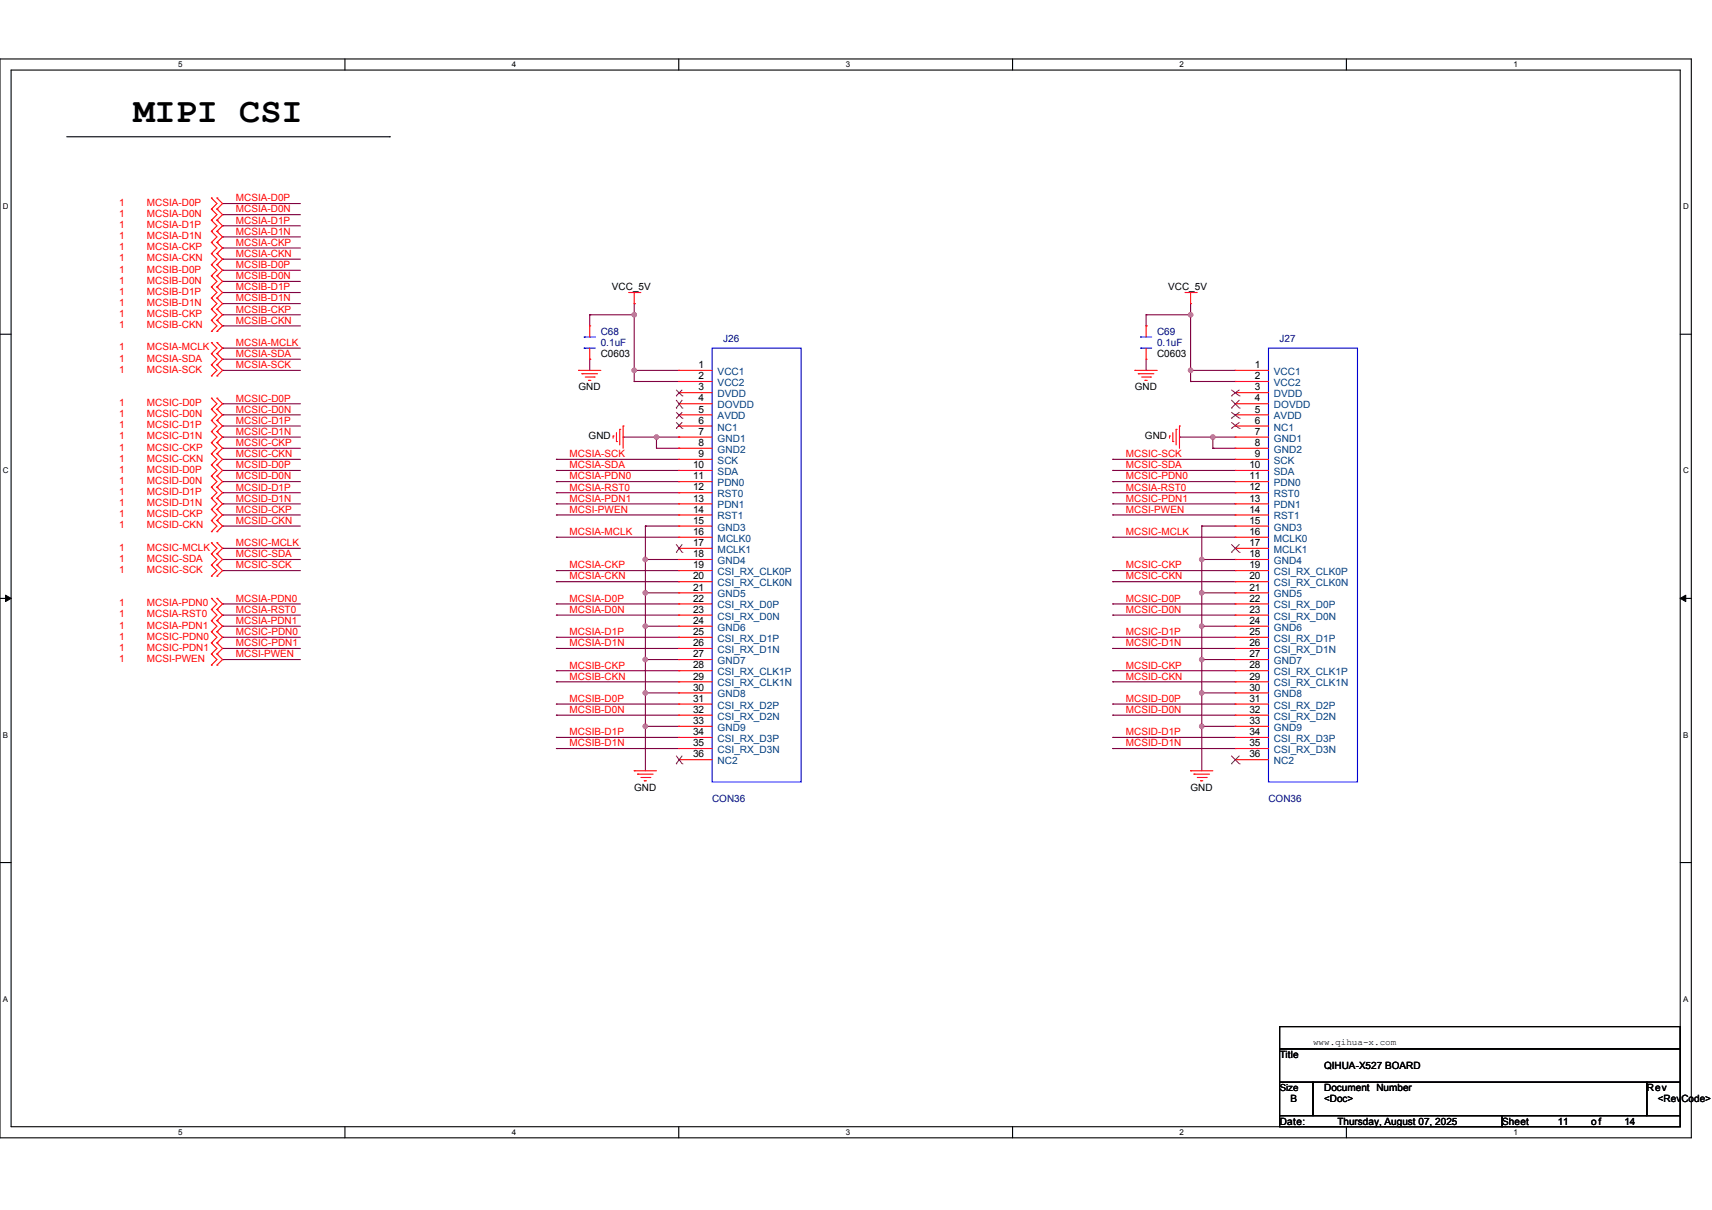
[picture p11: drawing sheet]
<svg xmlns="http://www.w3.org/2000/svg" width="297mm" height="210mm" viewBox="0 0 297 210" stroke-linecap="round" stroke-linejoin="round" font-family="sans-serif">
<path d="M0 10.2h293.4v187.3h-293.4zM1.9 12.2h289.6v183.3h-289.6z" fill="none" stroke="#000" stroke-width=".19"/>
<g fill="#fff">
<path d="M30.9 10.4h.7v1.6h-.7z"/>
<path d="M30.9 195.7h.7v1.6h-.7z"/>
</g>
<path d="M59.8 10.2v2M59.8 195.5v2" fill="none" stroke="#000" stroke-width=".19"/>
<g fill="#fff">
<path d="M88.8 10.4h.8v1.6h-.8z"/>
<path d="M88.8 195.7h.8v1.6h-.8z"/>
</g>
<path d="M117.8 10.2v2M117.8 195.5v2" fill="none" stroke="#000" stroke-width=".19"/>
<g fill="#fff">
<path d="M146.7 10.4h.8v1.6h-.8z"/>
<path d="M146.7 195.7h.8v1.6h-.8z"/>
</g>
<path d="M175.7 10.2v2M175.7 195.5v2" fill="none" stroke="#000" stroke-width=".19"/>
<g fill="#fff">
<path d="M204.6 10.4h.8v1.6h-.8z"/>
<path d="M204.6 195.7h.8v1.6h-.8z"/>
</g>
<path d="M233.6 10.2v2M233.6 195.5v2" fill="none" stroke="#000" stroke-width=".19"/>
<g fill="#fff">
<path d="M262.5 10.4h.8v1.6h-.8z"/>
<path d="M262.5 195.7h.8v1.6h-.8z"/>
<path d="M.5 35.1h1v1.5h-1z"/>
<path d="M292 35.1h1v1.5h-1z"/>
<path d="M.5 80.9h1v1.6h-1z"/>
<path d="M292 80.9h1v1.6h-1z"/>
</g>
<path d="M0 58h1.9M291.5 58h1.9" fill="none" stroke="#000" stroke-width=".19"/>
<g fill="#fff">
<path d="M.5 126.8h.9v1.5h-.9z"/>
<path d="M292 126.8h.9v1.5h-.9z"/>
</g>
<path d="M0 103.9h1.9M291.5 103.9h1.9" fill="none" stroke="#000" stroke-width=".19"/>
<path d="M1 103.3l.9 .6-.9 .5zM291.5 103.9l.9-.6v1.1z" fill="#000" stroke="#000" stroke-width=".17"/>
<g fill="#fff">
<path d="M.5 172.6h.9v1.6h-.9z"/>
<path d="M292 172.6h.9v1.6h-.9z"/>
</g>
<path d="M11.6 23.7h56M67.6 23.7h.1M0 149.7h1.9M291.5 149.7h1.9M222 178.2h69.5v3.8h-69.5zM222 182h69.5v5.8h-69.5zM222 187.8h5.8v5.8h-5.8zM222 193.6h38.6v1.9h-38.6zM227.8 187.8h57.9v5.8h-57.9zM260.6 193.6h30.9v1.9h-30.9zM285.7 187.8h5.8v5.8h-5.8z" fill="none" stroke="#000" stroke-width=".19"/>
<g fill="none" stroke="#800040" stroke-width=".19">
<path d="M38.6 35.3h.1M38.6 37.3h.1M38.6 39.2h.1M38.6 35.3h13.5M38.6 37.3h13.5M38.6 39.2h13.5M38.6 41.1h.1M38.6 45h.1M38.6 48.8h.1M38.6 52.7h.1M38.6 56.6h.1M38.6 43h.1"/>
<path d="M38.6 46.9h.1M38.6 50.8h.1M38.6 54.6h.1M38.6 54.6h13.5M38.6 41.1h13.5M38.6 45h13.5M38.6 48.8h13.5M38.6 52.7h13.5M38.6 56.6h13.5M38.6 43h13.5M38.6 46.9h13.5M38.6 50.8h13.5"/>
<path d="M102.3 54.6h.1M102.3 54.6v2M102.3 54.6h7.7M110 52.7h.1M110 54.6h.1M110 52.7v13.5M198.8 54.6h.1M198.8 56.6h.1M198.8 54.6h7.7M198.8 54.6v2M206.5 54.6h.1M206.5 52.7v13.5"/>
<path d="M38.6 72h.1M38.6 75.9h.1M38.6 79.7h.1M38.6 70.1h.1M38.6 73.9h.1M38.6 77.8h.1M38.6 60.4h.1M38.6 62.3h.1M38.6 64.3h.1M38.6 64.3h13.5M38.6 77.8h13.5M38.6 75.9h13.5"/>
<path d="M38.6 79.7h13.5M38.6 72h13.5M38.6 70.1h13.5M38.6 73.9h13.5M38.6 60.4h13.5M38.6 62.3h13.5M96.5 79.7h.1M96.5 79.7h21.3M102.3 62.3h.1M102.3 62.3v2M108.1 75.9h.1M108.1 75.9h9.7"/>
<path d="M110 66.2h.1M110 64.3h.1M110 66.2h7.8M110 64.3h7.8M113.9 75.9h.1M113.9 75.9v1.9h3.9M117.8 77.8h.1M117.8 75.9h.1M193 79.7h.1M193 79.7h21.3M198.8 64.3h.1M198.8 62.3v2"/>
<path d="M204.6 75.9h.1M204.6 75.9h9.7M206.5 66.2h.1M206.5 64.3h.1M206.5 66.2h7.8M206.5 64.3h7.8M210.4 77.8h.1M210.4 75.9h.1M210.4 77.8h3.9M210.4 75.9v1.9M38.6 83.6h.1M38.6 81.7h.1"/>
<path d="M38.6 87.4h.1M38.6 91.3h.1M38.6 85.5h.1M38.6 89.4h.1M38.6 95.2h.1M38.6 97.1h.1M38.6 99h.1M38.6 81.7h13.5M38.6 83.6h13.5M38.6 85.5h13.5M38.6 87.4h13.5M38.6 89.4h13.5"/>
<path d="M38.6 99h13.5M38.6 97.1h13.5M38.6 91.3h13.5M38.6 95.2h13.5M96.5 81.7h.1M96.5 83.6h.1M96.5 85.5h.1M96.5 87.4h.1M96.5 89.4h.1M96.5 93.2h.1M96.5 99h.1M96.5 81.7h21.3"/>
<path d="M96.5 83.6h21.3M96.5 85.5h21.3M96.5 87.4h21.3M96.5 89.4h21.3M96.5 93.2h21.3M96.5 99h21.3M112 97.1h.1M112 91.3h.1M112 91.3v42.5M112 97.1h5.8M112 91.3h5.8M193 81.7h.1"/>
<path d="M193 83.6h.1M193 85.5h.1M193 87.4h.1M193 89.4h.1M193 93.2h.1M193 99h.1M193 81.7h21.3M193 83.6h21.3M193 85.5h21.3M193 87.4h21.3M193 89.4h21.3M193 93.2h21.3"/>
<path d="M193 99h21.3M208.5 97.1h.1M208.5 91.3h.1M208.5 97.1h5.8M208.5 91.3h5.8M208.5 91.3v42.5M38.6 104.8h.1M38.6 106.8h.1M38.6 108.7h.1M38.6 110.6h.1M38.6 112.5h.1M38.6 114.5h.1"/>
<path d="M38.6 106.8h13.5M38.6 104.8h13.5M38.6 110.6h13.5M38.6 112.5h13.5M38.6 114.5h13.5M38.6 108.7h13.5M96.5 106.8h.1M96.5 104.8h.1M96.5 101h.1M96.5 110.6h.1M96.5 112.5h.1M96.5 116.4h.1"/>
<path d="M96.5 118.3h.1M96.5 106.8h21.3M96.5 104.8h21.3M96.5 101h21.3M96.5 110.6h21.3M96.5 112.5h21.3M96.5 116.4h21.3M96.5 118.3h21.3M112 102.9h.1M112 114.5h.1M112 108.7h.1M112 102.9h5.8"/>
<path d="M112 114.5h5.8M112 108.7h5.8M193 106.8h.1M193 104.8h.1M193 101h.1M193 110.6h.1M193 112.5h.1M193 116.4h.1M193 118.3h.1M193 106.8h21.3M193 104.8h21.3M193 101h21.3"/>
<path d="M193 110.6h21.3M193 112.5h21.3M193 116.4h21.3M193 118.3h21.3M208.5 102.9h.1M208.5 114.5h.1M208.5 108.7h.1M208.5 102.9h5.8M208.5 114.5h5.8M208.5 108.7h5.8M96.5 128h.1M96.5 129.9h.1"/>
<path d="M96.5 124.1h.1M96.5 122.2h.1M96.5 128h21.3M96.5 129.9h21.3M96.5 124.1h21.3M96.5 122.2h21.3M112 126.1h.1M112 120.3h.1M112 126.1h5.8M112 120.3h5.8M193 128h.1M193 129.9h.1"/>
<path d="M193 124.1h.1M193 122.2h.1M193 128h21.3M193 129.9h21.3M193 124.1h21.3M193 122.2h21.3M208.5 126.1h.1M208.5 120.3h.1M208.5 126.1h5.8M208.5 120.3h5.8"/>
</g>
<g fill="#f0f" stroke="#f0f" stroke-width=".19">
<circle cx="110" cy="64.3" r=".38"/>
<circle cx="110" cy="54.6" r=".38"/>
<circle cx="113.9" cy="75.9" r=".38"/>
<circle cx="112" cy="108.7" r=".38"/>
<circle cx="112" cy="102.9" r=".38"/>
<circle cx="112" cy="126" r=".38"/>
<circle cx="112" cy="120.3" r=".38"/>
<circle cx="112" cy="114.5" r=".38"/>
<circle cx="112" cy="97.1" r=".38"/>
<circle cx="206.5" cy="64.3" r=".38"/>
<circle cx="206.5" cy="54.6" r=".38"/>
<circle cx="210.4" cy="75.9" r=".38"/>
<circle cx="208.5" cy="108.7" r=".38"/>
<circle cx="208.5" cy="102.9" r=".38"/>
<circle cx="208.5" cy="126" r=".38"/>
<circle cx="208.5" cy="120.3" r=".38"/>
<circle cx="208.5" cy="114.5" r=".38"/>
<circle cx="208.5" cy="97.1" r=".38"/>
</g>
<g fill="none" stroke="#f00" stroke-width=".19">
<path d="M36.7 34.4h.1M36.7 36.3h.1M36.7 38.2h.1M36.7 34.4l.9 .9-.9 1M36.7 36.3l.9 1-.9 .9M36.7 38.2l.9 1-.9 1M37.6 36.3h.1M37.6 34.4h.1M37.6 38.2h.1M37.6 34.4l1 .9-1 1M37.6 36.3l1 1-1 .9M37.6 38.2l1 1-1 1"/>
<path d="M36.7 40.2h.1M36.7 42.1h.1M36.7 44h.1M36.7 45.9h.1M36.7 47.9h.1M36.7 49.8h.1M36.7 51.7h.1M36.7 53.7h.1M36.7 55.6h.1M36.7 57.5h.1M36.7 59.5h.1M36.7 40.2l.9 .9-.9 1"/>
<path d="M36.7 44l.9 1-.9 .9M36.7 47.9l.9 .9-.9 1M36.7 51.7l.9 1-.9 1M36.7 55.6l.9 1-.9 .9M36.7 42.1l.9 .9-.9 1M36.7 45.9l.9 1-.9 1M36.7 49.8l.9 1-.9 .9M36.7 53.7l.9 .9-.9 1M36.7 59.5l.9 .9-.9 1M37.6 42.1h.1M37.6 40.2h.1M37.6 45.9h.1"/>
<path d="M37.6 44h.1M37.6 49.8h.1M37.6 47.9h.1M37.6 53.7h.1M37.6 51.7h.1M37.6 57.5h.1M37.6 55.6h.1M37.6 59.5h.1M37.6 40.2l1 .9-1 1M37.6 44l1 1-1 .9M37.6 47.9l1 .9-1 1M37.6 51.7l1 1-1 1"/>
<path d="M37.6 55.6l1 1-1 .9M37.6 42.1l1 .9-1 1M37.6 45.9l1 1-1 1M37.6 49.8l1 1-1 .9M37.6 53.7l1 .9-1 1M37.6 59.5l1 .9-1 1M102.3 56.6h.1M102.3 56.6v1.9M109.1 50.8h1.9M110 52.7h.1M110 50.8v1.9M111 50.8h.1"/>
<path d="M198.8 56.6h.1M198.8 56.6v1.9M205.6 50.8h1.9M206.5 52.7h.1M206.5 50.8v1.9M207.5 50.8h.1M36.7 71h.1M36.7 73h.1M36.7 74.9h.1M36.7 76.8h.1M36.7 78.8h.1M36.7 69.1h.1"/>
<path d="M36.7 61.4h.1M36.7 63.3h.1M36.7 65.2h.1M36.7 71l.9 1-.9 1M36.7 74.9l.9 1-.9 .9M36.7 78.8l.9 .9-.9 1M36.7 69.1l.9 1-.9 .9M36.7 73l.9 .9-.9 1M36.7 76.8l.9 1-.9 1M36.7 61.4l.9 .9-.9 1M36.7 63.3l.9 1-.9 .9M37.6 73h.1"/>
<path d="M37.6 71h.1M37.6 76.8h.1M37.6 74.9h.1M37.6 78.8h.1M37.6 69.1h.1M37.6 61.4h.1M37.6 63.3h.1M37.6 65.2h.1M37.6 71l1 1-1 1M37.6 74.9l1 1-1 .9M37.6 78.8l1 .9-1 1M37.6 69.1l1 1-1 .9"/>
<path d="M37.6 73l1 .9-1 1M37.6 76.8l1 1-1 1M37.6 61.4l1 .9-1 1M37.6 63.3l1 1-1 .9M100.4 64.3h.1M100.4 64.3h3.8M101 64.9h.1M101 64.9h2.7M101.5 65.4h1.6M102.1 66h.1M102.1 66h.4M102.3 62.3h.1"/>
<path d="M102.3 60.4v1.9M103.1 65.4h.1M106.4 75.7h.1M106.4 75.7v.4M106.9 76.6h.1M106.9 75.1v1.5M107.5 74.5h.1M107.5 74.5v2.7M108.1 73.9h.1M108.1 73.9v3.9M117.8 64.3h.1M117.8 66.2h.1"/>
<path d="M117.8 68.1h.1M117.8 70.1h.1M117.8 72h.1M117.8 73.9h.1M117.8 75.9h.1M117.8 77.8h.1M117.8 79.7h.1M117.8 64.3h5.7M117.8 66.2h5.7M117.8 68.1h5.7M117.8 70.1h5.7M117.8 72h5.7"/>
<path d="M117.8 73.9h5.7M117.8 75.9h5.7M117.8 77.8h5.7M117.8 79.7h5.7M196.9 64.3h.1M196.9 64.3h3.9M197.5 64.9h.1M197.5 64.9h2.7M198.1 65.4h1.5M198.6 66h.1M198.6 66h.4M198.8 62.3h.1"/>
<path d="M198.8 60.4v1.9M199.6 65.4h.1M202.9 75.7h.1M202.9 75.7v.4M203.5 76.6h.1M203.5 75.1v1.5M204 74.5h.1M204 74.5v2.7M204.6 73.9h.1M204.6 73.9v3.9M214.3 64.3h.1M214.3 66.2h.1"/>
<path d="M214.3 68.1h.1M214.3 70.1h.1M214.3 72h.1M214.3 73.9h.1M214.3 75.9h.1M214.3 77.8h.1M214.3 79.7h.1M214.3 64.3h5.8M214.3 66.2h5.8M214.3 68.1h5.8M214.3 70.1h5.8M214.3 72h5.8"/>
<path d="M214.3 73.9h5.8M214.3 75.9h5.8M214.3 77.8h5.8M214.3 79.7h5.8M36.7 80.7h.1M36.7 82.6h.1M36.7 84.6h.1M36.7 86.5h.1M36.7 88.4h.1M36.7 90.3h.1M36.7 92.3h.1M36.7 94.2h.1"/>
<path d="M36.7 96.1h.1M36.7 98.1h.1M36.7 100h.1M36.7 82.6l.9 1-.9 1M36.7 80.7l.9 1-.9 .9M36.7 86.5l.9 .9-.9 1M36.7 90.3l.9 1-.9 1M36.7 84.6l.9 .9-.9 1M36.7 88.4l.9 1-.9 .9M36.7 94.2l.9 1-.9 .9M36.7 96.1l.9 1-.9 1M36.7 98.1l.9 .9-.9 1"/>
<path d="M37.6 80.7h.1M37.6 84.6h.1M37.6 82.6h.1M37.6 88.4h.1M37.6 86.5h.1M37.6 92.3h.1M37.6 90.3h.1M37.6 96.1h.1M37.6 94.2h.1M37.6 98.1h.1M37.6 100h.1M37.6 82.6l1 1-1 1"/>
<path d="M37.6 80.7l1 1-1 .9M37.6 86.5l1 .9-1 1M37.6 90.3l1 1-1 1M37.6 84.6l1 .9-1 1M37.6 88.4l1 1-1 .9M37.6 94.2l1 1-1 .9M37.6 96.1l1 1-1 1M37.6 98.1l1 .9-1 1M117.8 81.7h.1M117.8 83.6h.1M117.8 85.5h.1M117.8 87.4h.1"/>
<path d="M117.8 89.4h.1M117.8 91.3h.1M117.8 93.2h.1M117.8 95.2h.1M117.8 97.1h.1M117.8 99h.1M117.8 81.7h5.7M117.8 83.6h5.7M117.8 85.5h5.7M117.8 87.4h5.7M117.8 89.4h5.7M117.8 91.3h5.7"/>
<path d="M117.8 93.2h5.7M117.8 95.2h5.7M117.8 97.1h5.7M117.8 99h5.7M214.3 81.7h.1M214.3 83.6h.1M214.3 85.5h.1M214.3 87.4h.1M214.3 89.4h.1M214.3 91.3h.1M214.3 93.2h.1M214.3 95.2h.1"/>
<path d="M214.3 97.1h.1M214.3 99h.1M214.3 81.7h5.8M214.3 83.6h5.8M214.3 85.5h5.8M214.3 87.4h5.8M214.3 89.4h5.8M214.3 91.3h5.8M214.3 93.2h5.8M214.3 95.2h5.8M214.3 97.1h5.8M214.3 99h5.8"/>
<path d="M36.7 103.9h.1M36.7 105.8h.1M36.7 107.7h.1M36.7 109.6h.1M36.7 111.6h.1M36.7 113.5h.1M36.7 115.4h.1M36.7 103.9l.9 .9-.9 1M36.7 105.8l.9 1-.9 .9M36.7 107.7l.9 1-.9 .9M36.7 109.6l.9 1-.9 1M36.7 111.6l.9 .9-.9 1"/>
<path d="M36.7 113.5l.9 1-.9 .9M37.6 105.8h.1M37.6 103.9h.1M37.6 107.7h.1M37.6 109.6h.1M37.6 111.6h.1M37.6 113.5h.1M37.6 115.4h.1M37.6 103.9l1 .9-1 1M37.6 105.8l1 1-1 .9M37.6 107.7l1 1-1 .9M37.6 109.6l1 1-1 1"/>
<path d="M37.6 111.6l1 .9-1 1M37.6 113.5l1 1-1 .9M117.8 101h.1M117.8 102.9h.1M117.8 104.8h.1M117.8 106.8h.1M117.8 108.7h.1M117.8 110.6h.1M117.8 112.5h.1M117.8 114.5h.1M117.8 116.4h.1M117.8 118.3h.1"/>
<path d="M117.8 101h5.7M117.8 102.9h5.7M117.8 104.8h5.7M117.8 106.8h5.7M117.8 108.7h5.7M117.8 110.6h5.7M117.8 112.5h5.7M117.8 114.5h5.7M117.8 116.4h5.7M117.8 118.3h5.7M214.3 101h.1M214.3 102.9h.1"/>
<path d="M214.3 104.8h.1M214.3 106.8h.1M214.3 108.7h.1M214.3 110.6h.1M214.3 112.5h.1M214.3 114.5h.1M214.3 116.4h.1M214.3 118.3h.1M214.3 101h5.8M214.3 102.9h5.8M214.3 104.8h5.8M214.3 106.8h5.8"/>
<path d="M214.3 108.7h5.8M214.3 110.6h5.8M214.3 112.5h5.8M214.3 114.5h5.8M214.3 116.4h5.8M214.3 118.3h5.8M110 133.8h.1M110 133.8h3.9M110.6 134.4h.1M110.6 134.4h2.7M111.2 134.9h1.5M111.8 135.5h.1"/>
<path d="M111.8 135.5h.4M112.7 134.9h.1M117.8 120.3h.1M117.8 122.2h.1M117.8 124.1h.1M117.8 126.1h.1M117.8 128h.1M117.8 129.9h.1M117.8 131.8h.1M117.8 120.3h5.7M117.8 122.2h5.7M117.8 124.1h5.7"/>
<path d="M117.8 126.1h5.7M117.8 128h5.7M117.8 129.9h5.7M117.8 131.8h5.7M206.5 133.8h.1M206.5 133.8h3.9M207.1 134.4h.1M207.1 134.4h2.7M207.7 134.9h1.6M208.3 135.5h.1M208.3 135.5h.4M209.3 134.9h.1"/>
<path d="M214.3 120.3h.1M214.3 122.2h.1M214.3 124.1h.1M214.3 126.1h.1M214.3 128h.1M214.3 129.9h.1M214.3 131.8h.1M214.3 120.3h5.8M214.3 122.2h5.8M214.3 124.1h5.8M214.3 126.1h5.8M214.3 128h5.8"/>
<path d="M214.3 129.9h5.8M214.3 131.8h5.8"/>
</g>
<path d="M101.3 58.5h.1M101.3 58.5h2M197.9 58.5h.1M197.9 58.5h1.9M101.3 60.4h.1M101.3 60.4h2M123.5 60.4h15.5v75.3h-15.5zM197.9 60.4h.1M197.9 60.4h1.9M220.1 60.4h15.4v75.3h-15.4z" fill="none" stroke="#00f" stroke-width=".19"/>
<g fill="none" stroke="#804000" stroke-width=".17">
<path d="M117.3 68.7h.1M117.3 70.8h.1M117.3 72.6h.1M117.3 74.4h.1M117.3 67.7l1.1 1M117.3 69.4l1.1 1.4M117.3 71.5l1.1 1.1M117.3 73.3l1.1 1.1M118.4 68.7h.1M118.4 70.8h.1M118.4 72.6h.1M118.4 74.4h.1"/>
<path d="M118.4 67.7l-1.1 1M118.4 69.4l-1.1 1.4M118.4 71.5l-1.1 1.1M118.4 73.3l-1.1 1.1M213.6 68.7h.1M213.6 70.8h.1M213.6 72.6h.1M213.6 74.4h.1M213.6 67.7l1.4 1M213.6 69.4l1.4 1.4M213.6 71.5l1.4 1.1M213.6 73.3l1.4 1.1"/>
<path d="M215 68.7h.1M215 70.8h.1M215 72.6h.1M215 74.4h.1M215 67.7l-1.4 1M215 69.4l-1.4 1.4M215 71.5l-1.4 1.1M215 73.3l-1.4 1.1M117.3 95.9h.1M117.3 94.5l1.1 1.4M118.4 95.9h.1M118.4 94.5l-1.1 1.4"/>
<path d="M213.6 95.9h.1M213.6 94.5l1.4 1.4M215 95.9h.1M215 94.5l-1.4 1.4M117.3 132.6h.1M117.3 131.2l1.1 1.4M118.4 132.6h.1M118.4 131.2l-1.1 1.4M213.6 132.6h.1M213.6 131.2l1.4 1.4M215 132.6h.1M215 131.2l-1.4 1.4"/>
</g>
<text font-size="6.1" x="23.2" y="21.1">MIPI CSI</text>
<g font-size="1.7" fill="#f00">
<text x="20.6" y="35.7">1</text>
<text x="25.5" y="35.7">MCSIA-D0P</text>
<text x="40.9" y="34.9">MCSIA-D0P</text>
<text x="20.6" y="41.5">1</text>
<text x="20.6" y="37.7">1</text>
<text x="20.6" y="39.6">1</text>
<text x="25.5" y="41.5">MCSIA-D1N</text>
<text x="25.5" y="37.7">MCSIA-D0N</text>
<text x="25.5" y="39.6">MCSIA-D1P</text>
<text x="40.9" y="40.7">MCSIA-D1N</text>
<text x="40.9" y="36.9">MCSIA-D0N</text>
<text x="40.9" y="38.8">MCSIA-D1P</text>
<text x="20.6" y="45.4">1</text>
<text x="20.6" y="43.4">1</text>
<text x="20.6" y="47.3">1</text>
<text x="25.5" y="45.4">MCSIA-CKN</text>
<text x="25.5" y="43.4">MCSIA-CKP</text>
<text x="25.5" y="47.3">MCSIB-D0P</text>
<text x="40.9" y="44.6">MCSIA-CKN</text>
<text x="40.9" y="42.7">MCSIA-CKP</text>
<text x="40.9" y="46.5">MCSIB-D0P</text>
<text x="20.6" y="49.2">1</text>
<text x="20.6" y="53.1">1</text>
<text x="20.6" y="51.2">1</text>
<text x="25.5" y="49.2">MCSIB-D0N</text>
<text x="25.5" y="53.1">MCSIB-D1N</text>
<text x="25.5" y="51.2">MCSIB-D1P</text>
<text x="40.9" y="48.5">MCSIB-D0N</text>
<text x="40.9" y="52.3">MCSIB-D1N</text>
<text x="40.9" y="50.4">MCSIB-D1P</text>
<text x="20.6" y="57">1</text>
<text x="20.6" y="55">1</text>
<text x="25.5" y="57">MCSIB-CKN</text>
<text x="25.5" y="55">MCSIB-CKP</text>
<text x="40.9" y="56.2">MCSIB-CKN</text>
<text x="40.9" y="54.2">MCSIB-CKP</text>
<text x="20.6" y="60.8">1</text>
<text x="20.6" y="62.7">1</text>
<text x="20.6" y="64.7">1</text>
<text x="25.5" y="60.8">MCSIA-MCLK</text>
<text x="25.5" y="62.7">MCSIA-SDA</text>
<text x="25.5" y="64.7">MCSIA-SCK</text>
<text x="40.9" y="60">MCSIA-MCLK</text>
<text x="40.9" y="62">MCSIA-SDA</text>
<text x="40.9" y="63.9">MCSIA-SCK</text>
<text x="20.6" y="70.5">1</text>
<text x="25.5" y="70.5">MCSIC-D0P</text>
<text x="40.9" y="71.6">MCSIC-D0N</text>
<text x="40.9" y="69.7">MCSIC-D0P</text>
<text x="20.6" y="72.4">1</text>
<text x="20.6" y="76.3">1</text>
<text x="20.6" y="74.3">1</text>
<text x="25.5" y="72.4">MCSIC-D0N</text>
<text x="25.5" y="76.3">MCSIC-D1N</text>
<text x="25.5" y="74.3">MCSIC-D1P</text>
<text x="40.9" y="75.5">MCSIC-D1N</text>
<text x="40.9" y="73.6">MCSIC-D1P</text>
<text x="40.9" y="77.4">MCSIC-CKP</text>
<text x="20.6" y="80.1">1</text>
<text x="20.6" y="84">1</text>
<text x="20.6" y="78.2">1</text>
<text x="20.6" y="82.1">1</text>
<text x="25.5" y="80.1">MCSIC-CKN</text>
<text x="25.5" y="84">MCSID-D0N</text>
<text x="25.5" y="78.2">MCSIC-CKP</text>
<text x="25.5" y="82.1">MCSID-D0P</text>
<text x="40.9" y="79.3">MCSIC-CKN</text>
<text x="40.9" y="83.2">MCSID-D0N</text>
<text x="40.9" y="81.3">MCSID-D0P</text>
<text x="98.8" y="81.3">MCSIA-SDA</text>
<text x="98.8" y="79.3">MCSIA-SCK</text>
<text x="98.8" y="83.2">MCSIA-PDN0</text>
<text x="195.3" y="81.3">MCSIC-SDA</text>
<text x="195.3" y="79.3">MCSIC-SCK</text>
<text x="195.3" y="83.2">MCSIC-PDN0</text>
<text x="20.6" y="87.8">1</text>
<text x="20.6" y="85.9">1</text>
<text x="20.6" y="89.8">1</text>
<text x="25.5" y="87.8">MCSID-D1N</text>
<text x="25.5" y="85.9">MCSID-D1P</text>
<text x="25.5" y="89.8">MCSID-CKP</text>
<text x="40.9" y="87.1">MCSID-D1N</text>
<text x="40.9" y="85.1">MCSID-D1P</text>
<text x="40.9" y="89">MCSID-CKP</text>
<text x="98.8" y="85.1">MCSIA-RST0</text>
<text x="98.8" y="87.1">MCSIA-PDN1</text>
<text x="98.8" y="89">MCSI-PWEN</text>
<text x="195.3" y="85.1">MCSIA-RST0</text>
<text x="195.3" y="87.1">MCSIC-PDN1</text>
<text x="195.3" y="89">MCSI-PWEN</text>
<text x="20.6" y="91.7">1</text>
<text x="20.6" y="95.6">1</text>
<text x="25.5" y="91.7">MCSID-CKN</text>
<text x="25.5" y="95.6">MCSIC-MCLK</text>
<text x="40.9" y="90.9">MCSID-CKN</text>
<text x="40.9" y="94.8">MCSIC-MCLK</text>
<text x="98.8" y="92.9">MCSIA-MCLK</text>
<text x="195.3" y="92.9">MCSIC-MCLK</text>
<text x="20.6" y="97.5">1</text>
<text x="20.6" y="99.4">1</text>
<text x="25.5" y="97.5">MCSIC-SDA</text>
<text x="25.5" y="99.4">MCSIC-SCK</text>
<text x="40.9" y="96.7">MCSIC-SDA</text>
<text x="40.9" y="98.6">MCSIC-SCK</text>
<text x="98.8" y="98.6">MCSIA-CKP</text>
<text x="98.8" y="100.6">MCSIA-CKN</text>
<text x="195.3" y="98.6">MCSIC-CKP</text>
<text x="195.3" y="100.6">MCSIC-CKN</text>
<text x="20.6" y="105.2">1</text>
<text x="20.6" y="107.1">1</text>
<text x="25.5" y="105.2">MCSIA-PDN0</text>
<text x="25.5" y="107.1">MCSIA-RST0</text>
<text x="40.9" y="104.4">MCSIA-PDN0</text>
<text x="40.9" y="106.4">MCSIA-RST0</text>
<text x="98.8" y="106.4">MCSIA-D0N</text>
<text x="98.8" y="104.4">MCSIA-D0P</text>
<text x="195.3" y="106.4">MCSIC-D0N</text>
<text x="195.3" y="104.4">MCSIC-D0P</text>
<text x="20.6" y="109.1">1</text>
<text x="20.6" y="111">1</text>
<text x="20.6" y="112.9">1</text>
<text x="25.5" y="109.1">MCSIA-PDN1</text>
<text x="25.5" y="111">MCSIC-PDN0</text>
<text x="25.5" y="112.9">MCSIC-PDN1</text>
<text x="40.9" y="108.3">MCSIA-PDN1</text>
<text x="40.9" y="110.2">MCSIC-PDN0</text>
<text x="40.9" y="112.2">MCSIC-PDN1</text>
<text x="98.8" y="110.2">MCSIA-D1P</text>
<text x="98.8" y="112.2">MCSIA-D1N</text>
<text x="195.3" y="110.2">MCSIC-D1P</text>
<text x="195.3" y="112.2">MCSIC-D1N</text>
<text x="20.6" y="114.9">1</text>
<text x="25.5" y="114.9">MCSI-PWEN</text>
<text x="40.9" y="114.1">MCSI-PWEN</text>
<text x="98.8" y="116">MCSIB-CKP</text>
<text x="98.8" y="118">MCSIB-CKN</text>
<text x="195.3" y="116">MCSID-CKP</text>
<text x="195.3" y="118">MCSID-CKN</text>
<text x="98.8" y="123.7">MCSIB-D0N</text>
<text x="98.8" y="121.8">MCSIB-D0P</text>
<text x="195.3" y="123.7">MCSID-D0N</text>
<text x="195.3" y="121.8">MCSID-D0P</text>
<text x="98.8" y="127.6">MCSIB-D1P</text>
<text x="98.8" y="129.5">MCSIB-D1N</text>
<text x="195.3" y="127.6">MCSID-D1P</text>
<text x="195.3" y="129.5">MCSID-D1N</text>
</g>
<g font-size="1.7">
<text x="106.2" y="50.4">VCC_5V</text>
<text x="202.7" y="50.4">VCC_5V</text>
<text x="104.2" y="62">C0603</text>
<text x="121.2" y="63.9">1</text>
<text x="121.2" y="65.8">2</text>
<text x="200.7" y="62">C0603</text>
<text x="217.7" y="63.9">1</text>
<text x="217.7" y="65.8">2</text>
<text x="100.4" y="67.8">GND</text>
<text x="121.2" y="67.8">3</text>
<text x="121.2" y="69.7">4</text>
<text x="121.2" y="71.6">5</text>
<text x="196.9" y="67.8">GND</text>
<text x="217.7" y="67.8">3</text>
<text x="217.7" y="69.7">4</text>
<text x="217.7" y="71.6">5</text>
<text x="102.1" y="76.3">GND</text>
<text x="121.2" y="73.5">6</text>
<text x="121.2" y="75.5">7</text>
<text x="121.2" y="77.4">8</text>
<text x="198.6" y="76.3">GND</text>
<text x="217.7" y="73.5">6</text>
<text x="217.7" y="75.5">7</text>
<text x="217.7" y="77.4">8</text>
<text x="120.2" y="81.3">10</text>
<text x="120.2" y="83.2">11</text>
<text x="121.2" y="79.3">9</text>
<text x="216.7" y="81.3">10</text>
<text x="216.7" y="83.2">11</text>
<text x="217.7" y="79.3">9</text>
<text x="120.2" y="85.1">12</text>
<text x="120.2" y="87.1">13</text>
<text x="120.2" y="89">14</text>
<text x="216.7" y="85.1">12</text>
<text x="216.7" y="87.1">13</text>
<text x="216.7" y="89">14</text>
<text x="120.2" y="90.9">15</text>
<text x="120.2" y="92.8">16</text>
<text x="120.2" y="94.8">17</text>
<text x="216.7" y="90.9">15</text>
<text x="216.7" y="92.8">16</text>
<text x="216.7" y="94.8">17</text>
<text x="120.2" y="96.7">18</text>
<text x="120.2" y="98.6">19</text>
<text x="120.2" y="100.6">20</text>
<text x="216.7" y="96.7">18</text>
<text x="216.7" y="98.6">19</text>
<text x="216.7" y="100.6">20</text>
<text x="120.2" y="102.5">21</text>
<text x="120.2" y="104.4">22</text>
<text x="120.2" y="106.4">23</text>
<text x="216.7" y="102.5">21</text>
<text x="216.7" y="104.4">22</text>
<text x="216.7" y="106.4">23</text>
<text x="120.2" y="108.3">24</text>
<text x="120.2" y="110.2">25</text>
<text x="120.2" y="112.2">26</text>
<text x="216.7" y="108.3">24</text>
<text x="216.7" y="110.2">25</text>
<text x="216.7" y="112.2">26</text>
<text x="120.2" y="114.1">27</text>
<text x="120.2" y="116">28</text>
<text x="120.2" y="117.9">29</text>
<text x="120.2" y="119.9">30</text>
<text x="216.7" y="114.1">27</text>
<text x="216.7" y="116">28</text>
<text x="216.7" y="117.9">29</text>
<text x="216.7" y="119.9">30</text>
<text x="120.2" y="121.8">31</text>
<text x="120.2" y="123.7">32</text>
<text x="120.2" y="125.7">33</text>
<text x="216.7" y="121.8">31</text>
<text x="216.7" y="123.7">32</text>
<text x="216.7" y="125.7">33</text>
<text x="120.2" y="127.6">34</text>
<text x="120.2" y="129.5">35</text>
<text x="120.2" y="131.5">36</text>
<text x="216.7" y="127.6">34</text>
<text x="216.7" y="129.5">35</text>
<text x="216.7" y="131.5">36</text>
<text x="110" y="137.3">GND</text>
<text x="206.5" y="137.3">GND</text>
<text x="222" y="183.6">Title</text>
<text x="229.7" y="185.5">QIHUA-X527 BOARD</text>
<text x="222" y="189.3">Size</text>
<text x="223.9" y="191.3">B</text>
<text x="229.7" y="191.3">&lt;Doc&gt;</text>
<text x="229.7" y="189.4">Document Number</text>
<text x="285.7" y="189.4">Rev</text>
<text x="287.6" y="191.3">&lt;RevCode&gt;</text>
<text x="222" y="195.2">Date:</text>
<text x="232" y="195.2">Thursday, August 07, 2025</text>
<text x="260.6" y="195.2">Sheet</text>
<text x="270.2" y="195.2">11</text>
<text x="276" y="195.2">of</text>
<text x="281.8" y="195.2">14</text>
</g>
<g font-size="1.7" fill="#000080">
<text x="104.2" y="58.1">C68</text>
<text x="125.5" y="59.3">J26</text>
<text x="200.7" y="58.1">C69</text>
<text x="222" y="59.3">J27</text>
<text x="104.2" y="60.1">0.1uF</text>
<text x="200.7" y="60.1">0.1uF</text>
<text x="123.5" y="139.2">CON36</text>
<text x="220" y="139.2">CON36</text>
</g>
<g font-size="1.7" fill="#004080">
<text x="124.5" y="65.1">VCC1</text>
<text x="221" y="65.1">VCC1</text>
<text x="124.5" y="67">VCC2</text>
<text x="124.5" y="68.9">DVDD</text>
<text x="124.5" y="70.9">DOVDD</text>
<text x="221" y="67">VCC2</text>
<text x="221" y="68.9">DVDD</text>
<text x="221" y="70.9">DOVDD</text>
<text x="124.5" y="72.8">AVDD</text>
<text x="124.5" y="74.7">NC1</text>
<text x="124.5" y="76.6">GND1</text>
<text x="221" y="72.8">AVDD</text>
<text x="221" y="74.7">NC1</text>
<text x="221" y="76.6">GND1</text>
<text x="124.5" y="78.6">GND2</text>
<text x="124.5" y="80.5">SCK</text>
<text x="124.5" y="82.4">SDA</text>
<text x="221" y="78.6">GND2</text>
<text x="221" y="80.5">SCK</text>
<text x="221" y="82.4">SDA</text>
<text x="124.5" y="84.4">PDN0</text>
<text x="124.5" y="86.3">RST0</text>
<text x="124.5" y="88.2">PDN1</text>
<text x="221" y="84.4">PDN0</text>
<text x="221" y="86.3">RST0</text>
<text x="221" y="88.2">PDN1</text>
<text x="124.5" y="90.2">RST1</text>
<text x="124.5" y="92.1">GND3</text>
<text x="124.5" y="94">MCLK0</text>
<text x="124.5" y="95.9">MCLK1</text>
<text x="221" y="90.2">RST1</text>
<text x="221" y="92.1">GND3</text>
<text x="221" y="94">MCLK0</text>
<text x="221" y="95.9">MCLK1</text>
<text x="124.5" y="97.9">GND4</text>
<text x="124.5" y="99.8">CSI_RX_CLK0P</text>
<text x="124.5" y="101.7">CSI_RX_CLK0N</text>
<text x="221" y="97.9">GND4</text>
<text x="221" y="99.8">CSI_RX_CLK0P</text>
<text x="221" y="101.7">CSI_RX_CLK0N</text>
<text x="124.5" y="103.7">GND5</text>
<text x="124.5" y="105.6">CSI_RX_D0P</text>
<text x="124.5" y="107.5">CSI_RX_D0N</text>
<text x="221" y="103.7">GND5</text>
<text x="221" y="105.6">CSI_RX_D0P</text>
<text x="221" y="107.5">CSI_RX_D0N</text>
<text x="124.5" y="109.5">GND6</text>
<text x="124.5" y="111.4">CSI_RX_D1P</text>
<text x="124.5" y="113.3">CSI_RX_D1N</text>
<text x="221" y="109.5">GND6</text>
<text x="221" y="111.4">CSI_RX_D1P</text>
<text x="221" y="113.3">CSI_RX_D1N</text>
<text x="124.5" y="115.3">GND7</text>
<text x="124.5" y="117.2">CSI_RX_CLK1P</text>
<text x="124.5" y="119.1">CSI_RX_CLK1N</text>
<text x="221" y="115.3">GND7</text>
<text x="221" y="117.2">CSI_RX_CLK1P</text>
<text x="221" y="119.1">CSI_RX_CLK1N</text>
<text x="124.5" y="121">GND8</text>
<text x="124.5" y="123">CSI_RX_D2P</text>
<text x="124.5" y="124.9">CSI_RX_D2N</text>
<text x="221" y="121">GND8</text>
<text x="221" y="123">CSI_RX_D2P</text>
<text x="221" y="124.9">CSI_RX_D2N</text>
<text x="124.5" y="126.8">GND9</text>
<text x="124.5" y="128.8">CSI_RX_D3P</text>
<text x="124.5" y="130.7">CSI_RX_D3N</text>
<text x="221" y="126.8">GND9</text>
<text x="221" y="128.8">CSI_RX_D3P</text>
<text x="221" y="130.7">CSI_RX_D3N</text>
<text x="124.5" y="132.6">NC2</text>
<text x="221" y="132.6">NC2</text>
</g>
<text font-size="1.6" x="227.8" y="181.4">www.qihua-x.com</text>
<g font-size="1.4">
<text x="30.9" y="11.6">5</text>
<text x="88.8" y="11.6">4</text>
<text x="146.7" y="11.6">3</text>
<text x="204.6" y="11.6">2</text>
<text x="262.6" y="11.6">1</text>
<text x=".5" y="36.3">D</text>
<text x="292" y="36.3">D</text>
<text x=".5" y="82.2">C</text>
<text x="292" y="82.2">C</text>
<text x=".5" y="128">B</text>
<text x="292" y="128">B</text>
<text x=".5" y="173.9">A</text>
<text x="292" y="173.9">A</text>
<text x="30.9" y="197">5</text>
<text x="88.8" y="197">4</text>
<text x="146.7" y="197">3</text>
<text x="204.6" y="197">2</text>
<text x="262.6" y="197">1</text>
</g>
</svg>
